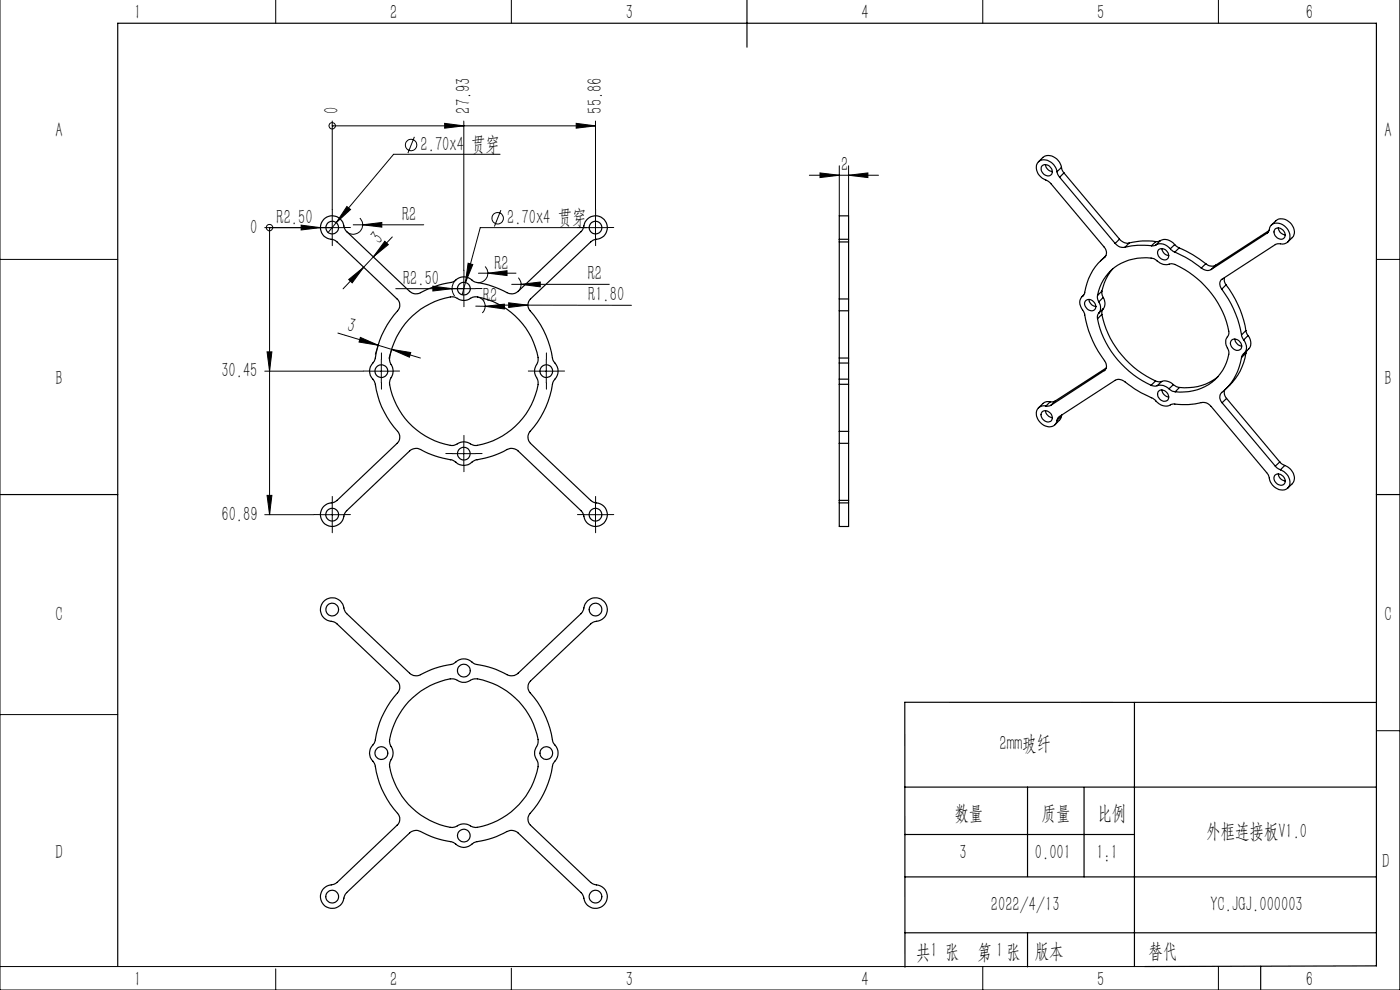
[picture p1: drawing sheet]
<svg xmlns="http://www.w3.org/2000/svg" width="297mm" height="210mm" viewBox="0 0 297 210" stroke-linecap="round" stroke-linejoin="round" font-family="sans-serif">
<g fill="none" stroke="#000" stroke-width=".21">
<path d="M0 -.1v210.1h297v-210.1M58.5 0v4.9M108.5 0v4.9M208.5 0v4.9M258.5 0v4.9M70.5 26.7h.1M70.5 25.7v18.7M70.5 26.7h55.8M87.9 29l-1.4 3.5M94.3 26.2l4.1 .5-4.1 .5zM98.4 25.7v31.7M106.1 32.7h-22.6l-12.2 14.5"/>
<path d="M122.2 26.2l4.1 .5-4.1 .5zM126.3 25.7v18.7M171.7 37.2h14.7M174 36.7l4 .5-4 .5zM178 35.2v10.6M180 37.2l4.1-.5v1zM180 35.2v10.6M0 55h25M56.2 48.3h16.8M57.2 48.3v60.9M57.2 48.3h.1M63.9 47.8l4.1 .5-4.1 .5z"/>
<path d="M70.5 45.8v5M71.3 47.2l-1.7 2.1M73.6 43.8l.8 .6-3.1 2.8zM74 59.3l3.2-2.6-2.5 3.3zM74.9 47.7h15M76.3 46.3a2 2 0 0 1 .1 2.8 2 2 0 0 1-2.8 0M76.9 47.7l4.1-.5v1zM77.2 56.7l-4.4 4.6M79.2 54.5l-2 2.2M81.6 51.2l.8 .7-3.2 2.6zM83.2 50.3l-4 4.2M96.7 59.4a2.53 2.53 0 0 0-.3 3.4"/>
<path d="M98.4 58.7v5M99.3 55.8l1 .3-1.6 3.8zM101.5 58h8M102.9 56.5a1.99 1.99 0 0 1 .4 2.3 1.99 1.99 0 0 1-2.1 1.1M103.5 58l4.1-.6v1zM106.3 44.6l-1.4 3.4M110 58.9a2.08 2.08 0 0 1-.1 2.9M126.3 45.8v5M128.8 48.3h-26.9l-3.9 14.2M292 55h5M56.2 78.7h20.8M56.7 74.6h1l-.5 4.1z"/>
<path d="M71.7 70.7l8.5 2.5M76.4 71.6l3.8 1.6-4-.6zM78.4 78.7h5M80.2 73.2l-.6 2M80.2 73.2l2.9 .9M80.9 76.2v5M83.1 74.1l4 .7-.2 1zM83.1 74.1l-.6 1.9M83.1 74.1l6.1 1.8M84 61.2h16.9M91.8 60.7l4.1 .5-4.1 .5zM100.9 64.9l6.1 .1"/>
<path d="M101.3 63a1.98 1.98 0 0 1 1.5 1.4 1.98 1.98 0 0 1-.5 2M102.9 65l4.1-.5v1zM105.6 64.7h6.4M107.9 64.2l4.1 .5-4.1 .5zM108.5 60.3h20.8M110.5 60.3l4.1-.5v1zM112 64.7l21.9 .1M113.4 78.7h5M115.9 76.2v5M95.9 96.2h5M98.4 93.7v5M56.2 109.2h10.4"/>
<path d="M56.7 105.1h1l-.5 4.1zM68 109.2h5M70.5 106.7v5M123.8 109.2h5M126.3 106.7v5M0 151.6h25M292 155h5M0 205h242.9M58.5 205.5v4.5M108.5 205.4v4.6M208.5 205.1v4.9M258.5 205v5"/>
<circle cx="70.5" cy="26.7" r=".68"/>
<circle cx="87.2" cy="30.8" r="1.22"/>
<circle cx="57.2" cy="48.3" r=".68"/>
<circle cx="105.6" cy="46.3" r="1.21"/>
</g>
<g fill="none" stroke="#000" stroke-width=".21" stroke-dasharray="30.5 1.3 1.3 1.3">
<path d="M68 48.3h-1.4M70.5 45.8v-1.4M70.5 50.8v1.3M73 48.3h1.3M98.4 58.7v-1.3M123.9 48.3h-1.4M126.4 45.8v-1.4M126.4 50.8v1.3M128.9 48.3h1.3M78.4 78.7h-1.3M80.9 76.2v-1.3M83.4 78.7h1.4"/>
<path d="M95.9 61.2h-1.3M98.4 63.7v1.4M100.9 61.2h1.4M113.4 78.7h-1.3M115.9 76.2v-1.3M118.4 78.7h1.4M80.9 81.2v1.4M95.9 96.2h-1.3M98.4 93.7v-1.3M98.4 98.7v1.4M100.9 96.2h1.4M115.9 81.2v1.4"/>
<path d="M68 109.2h-1.4M70.5 106.7v-1.4M70.5 111.7v1.3M73 109.2h1.3M123.9 109.2h-1.4M126.4 106.7v-1.4M126.4 111.7v1.3M128.9 109.2h1.3"/>
</g>
<g fill="none" stroke="#000" stroke-width=".25">
<path d="M158.5 0v10M220.3 34.3a3.1 3.1 0 0 1 1.7-1.3 2.98 2.98 0 0 1 3.2 2.5M221.1 35.2a1.38 1.38 0 0 1 1.7 .2 1.38 1.38 0 0 1 .2 1.7 1.41 1.41 0 0 1-1.7-.3 1.41 1.41 0 0 1-.2-1.6zM221.8 34.9a1.65 1.65 0 0 0 1.4 1.5M224.2 36.4a2.73 2.73 0 0 0-3.7-2.2 2.29 2.29 0 0 0 .6 3.6l1.7 1 11.4 13.6a1.53 1.53 0 0 1 .1 2.2M224.2 36.4l.6 1.2M224.8 37.6l11.8 14M225.2 35.5l.5 1.2M225.2 35.5l-1 .9M225.7 36.7l-.9 .9M225.7 36.7l11.8 14M68.7 46.6a2.61 2.61 0 0 1 2.8-.6 2.61 2.61 0 0 1 1.6 2.4l.5 .7 13.3 12.7a1.96 1.96 0 0 0 2.3 .3 27.7 27.7 0 0 1 7.1-2.4 2.84 2.84 0 0 1 4.3 .1l.3 .1a24.1 24.1 0 0 1 7.3 2.4h.9l.8-.5 13.4-12.7 .4-.7a2.56 2.56 0 0 1 2.6-2.6 2.56 2.56 0 0 1 2.5 2.7 3 3 0 0 1-2.9 2.4l-13.4 12.5-.4 .6-.1 1a3.6 3.6 0 0 0 1.3 1.9 21.9 21.9 0 0 1 4.1 9.6 2.93 2.93 0 0 1 0 4.5l-.1 .2a19.7 19.7 0 0 1-5 10.6l-.3 .7v.6l.5 .9 12.8 12.1 .9 .5a2.53 2.53 0 0 1 2.7 2.5 2.53 2.53 0 0 1-2.5 2.6 2.53 2.53 0 0 1-2.6-2.5l-.5-.9-13.6-12.8a2.31 2.31 0 0 0-2.9 .3 28.9 28.9 0 0 1-6.2 1.9l-.2 .2a2.7 2.7 0 0 1-4.1-.1l-.6-.3a21.4 21.4 0 0 1-7-2.4l-1 .1-.8 .5-13.3 12.6-.5 .7a2.57 2.57 0 0 1-2.2 2.6 2.57 2.57 0 0 1-2.8-1.8 2.64 2.64 0 0 1 2.7-3.2l.7-.5 12.7-12.1a1.84 1.84 0 0 0 .1-2.5 19.8 19.8 0 0 1-4.9-10.5l-.1-.3a2.63 2.63 0 0 1 .1-4l.1-.3a20.1 20.1 0 0 1 5.1-10.8l.2-.9-.3-1-13-12.4-.9-.5a2.55 2.55 0 0 1-2.4-1.5 2.55 2.55 0 0 1 .5-2.7z"/>
<path d="M178 50.8v-5h2v5M178 50.8v.5M178 50.8h2M178 51.3h2M178 51.3v12.1M180 50.8v.5M180 51.3v12.1M234.3 54.6a12.5 12.5 0 0 0-4.3 7.9l-.3 .3M234.5 54.4l-.2 .2M234.6 54.2l-1.1 1.1M236 57l-1.4 2.2-.8 2.6M236.6 51.6a2.04 2.04 0 0 0 2.1 .8"/>
<path d="M237.5 50.7a2.04 2.04 0 0 0 2.1 .8M237.5 50.7l-.9 .9M239.6 51.5l-.9 .9M244.3 52.1a14.8 14.8 0 0 0-5.6 .3M245.2 52l-.9 .1M245.2 52a2.49 2.49 0 0 1 3.1 .8M245.2 51.3a14.1 14.1 0 0 0-5.6 .2M245.2 51.3l-.9 .8M245.7 53a1.38 1.38 0 0 1 1.8 .2 1.38 1.38 0 0 1 .2 1.7 1.42 1.42 0 0 1-1.7-.3 1.42 1.42 0 0 1-.3-1.6zM246.2 51a2.42 2.42 0 0 1 3 .9M246.2 51l-1 .3M246.2 51l-1 1"/>
<path d="M246.5 52.7a1.65 1.65 0 0 0 1.4 1.5M248.3 52.8l.9 .7M249.2 51.9l1 .7M249.2 51.9l-.9 .9M249.2 53.5a23.8 23.8 0 0 1 5.6 3.4M250.2 52.6a23.2 23.2 0 0 1 5.6 3.3M250.2 52.6l-1 .9M254.8 56.9a1.86 1.86 0 0 0 2.1 .3M255.8 55.9a1.86 1.86 0 0 0 2.1 .4M255.8 55.9l-1 1M257.9 56.3l-1 .9M259.8 58.9l-.1 .6 .4 .9"/>
<path d="M268.7 49.5l.4-.4a1.82 1.82 0 0 1 1.1-1.7 1.82 1.82 0 0 1 1.9 .3 2.62 2.62 0 0 1 1.2 3.6 2.63 2.63 0 0 1-2.3 .4l-.3 .1-11.4 7.4a1.43 1.43 0 0 0-.1 2.1M268.7 49.5l-11.8 7.7M269.1 49.2l-.4 .3M269.2 48.9l-11.3 7.4M269.7 47.8a3.2 3.2 0 0 1 1.8-1.4 2.82 2.82 0 0 1 2.9 3.7l-1.2 1.2M270.5 48.5a1.39 1.39 0 0 1 1.7 .4 1.39 1.39 0 0 1 .1 1.7 1.44 1.44 0 0 1-1.6-.4 1.44 1.44 0 0 1-.2-1.7zM271.2 48.4a1.65 1.65 0 0 0 1.5 1.4M86.7 67.8a14.6 14.6 0 0 1 9.6-4.8h.2a2.97 2.97 0 0 0 3.8 0h.4a15.7 15.7 0 0 1 13.5 13.4l-.1 .4a3.1 3.1 0 0 0 0 3.8l.1 .4a15.7 15.7 0 0 1-13.5 13.5l-.4-.1a3.1 3.1 0 0 0-3.8 0l-.4 .1a15.6 15.6 0 0 1-13.4-13.5v-.4a3.1 3.1 0 0 0 0-3.8v-.4a14.4 14.4 0 0 1 4-8.6zM178 77v3.4M178 75.9v1.1M178 65.9v10M178 63.4v2.5"/>
<path d="M178 63.4h2M178 77h2M178 75.9h2M178 65.9h2M180 77v3.4M180 75.9v1.1M180 65.9v10M180 63.4v2.5M229.7 62.8a2.35 2.35 0 0 0 .2 3.3l.1 .3a24.8 24.8 0 0 0 4.6 10.7l.1 .9-.5 .6M229.9 62.6l-.2 .2M229.9 62.5l-.4 .4M230.3 63.8a1.38 1.38 0 0 1 1.7 .2 1.38 1.38 0 0 1 .2 1.7 1.41 1.41 0 0 1-1.6-.2 1.41 1.41 0 0 1-.3-1.7z"/>
<path d="M231 63.5a1.72 1.72 0 0 0 1.5 1.5M232.8 62.7a9.9 9.9 0 0 1 12.2-7.7l.2 .1a3.1 3.1 0 0 0 3.4 .8 19.5 19.5 0 0 1 12.1 14.8l-.1 .3a2.57 2.57 0 0 0 0 3.4l.1 .1a9.6 9.6 0 0 1-10.4 8.7l-1-.1M232.8 62.7v.7l.3 .6M232.8 67.6a20.2 20.2 0 0 0 11.4 14.1M233.1 64a2.2 2.2 0 0 1 0 2.4M233.1 66.4l-.3 .5v.7M233.8 66.7a20.1 20.1 0 0 0 11.3 14.1M233.8 61.8l.2 1.3M233.8 61.8l-1 .9M233.8 66.7l-1 .9M234 63.1a2.04 2.04 0 0 1 0 2.4M234 65.5l-.2 .5v.7"/>
<path d="M234 63.1l-.9 .9M234 65.5l-.9 .9M234.2 78.6l-11.2 7.4M234.5 78.3l-.3 .3M234.7 78.1l-10.8 6.9M258.4 79.9a10.7 10.7 0 0 1-8.2 2.3M259.2 61.3a22.3 22.3 0 0 1 4.2 9.7M260.1 60.4a22.3 22.3 0 0 1 4.2 9.7M260.1 60.4l-.9 .9M261.3 72.1a1.44 1.44 0 0 1 1.7 .3 1.44 1.44 0 0 1 .2 1.6 1.39 1.39 0 0 1-1.7-.1 1.39 1.39 0 0 1-.2-1.8zM262 71.9a1.66 1.66 0 0 0 1.4 1.5M263.4 71l.4 1.1"/>
<path d="M263.4 75.8a11.9 11.9 0 0 1-4.4 7.7l-.2 .5v.6l.5 .8M263.8 72.1a2.15 2.15 0 0 1-.3 3.3l-.1 .4M264.3 70.1l.5 1.1M264.3 74.9a12 12 0 0 1-4.3 7.6M264.3 70.1l-.9 .9M264.3 74.9l-.9 .9M264.5 74.4l-.2 .5M264.8 71.2a2.14 2.14 0 0 1 .1 2.8l-.9 .9M264.8 71.2l-1 .9M178 80.4v1.1M178 81.5v10M178 91.5v2.5"/>
<path d="M178 94h2M178 94v12.1M178 80.4h2M178 81.5h2M178 91.5h2M180 80.4v1.1M180 81.5v10M180 91.5v2.5M180 94v12.1M221.1 87.3a1.4 1.4 0 0 1 1.7 .3 1.4 1.4 0 0 1 .1 1.8 1.45 1.45 0 0 1-1.6-.4 1.45 1.45 0 0 1-.2-1.7zM221.8 87.1a1.75 1.75 0 0 0 1.4 1.5M221.9 86.1a1.73 1.73 0 0 0-1.9 .9 1.73 1.73 0 0 0 .2 2 2.35 2.35 0 0 0 3.8 .8l.2-.6"/>
<path d="M222.8 85.2h-.7a2.85 2.85 0 0 0-1.8 1.3M222.8 85.2l-.9 .9M223 86l-1.1 .1M223.9 85l-1.1 .2M223.9 85l-.9 1M224.2 89.2l.4-.7 12-7.8a1.86 1.86 0 0 1 2.1 .3 41.3 41.3 0 0 0 6.2 3.8 2.74 2.74 0 0 0 3.6 1l.6-.1a16.9 16.9 0 0 0 6.3-.3l.8 .2 .7 .6 12.2 14.6a3.1 3.1 0 0 0 3.7 3 2.22 2.22 0 0 0-.4-3.8l-.8-.3M225.2 88.3l-.4 .9-1 .9M225.2 88.3l-1 .9M225.2 88v.3M244.2 81.7l.7 .2 .6-.1M245.1 80.8l.7 .2 .7-.1M245.1 80.8l-.9 .9"/>
<path d="M245.5 81.8a2.49 2.49 0 0 1 2.5 .7M245.7 83.1a1.34 1.34 0 0 1 1.8 .1 1.34 1.34 0 0 1 .1 1.8 1.47 1.47 0 0 1-1.6-.3 1.47 1.47 0 0 1-.3-1.6zM246.5 80.9a2.46 2.46 0 0 1 2.4 .7M246.5 80.9l-1 .9M246.5 82.7a1.66 1.66 0 0 0 1.4 1.5M248 82.5l.6 .4 .7 .2M248.9 81.6l.7 .4 .6 .2M248.9 81.6l-.9 .9M250.2 82.2l-.9 .9M259.3 85.4l11.2 13.5M259.8 82.7v.9l.4 .9M260.2 84.5l-.9 .9"/>
<path d="M260.2 84.5l11.3 13.5M270.5 98.9l.4 .4 .7 .4M271.5 98l1.1 .7M271.5 98l-1 .9M272.6 98.7a2.6 2.6 0 0 1 1.5 3.9l-.9 .9M272.6 98.7l-1 1M0 104.9h25M178 106.7v5h2v-5M178 106.1v.6M178 106.7h2M178 106.1h2M180 106.1v.6"/>
<path d="M270.4 100.8a1.39 1.39 0 0 1 1.8 .2 1.39 1.39 0 0 1 .2 1.7 1.44 1.44 0 0 1-1.7-.2 1.44 1.44 0 0 1-.3-1.7zM271.2 100.5a1.64 1.64 0 0 0 1.5 1.5M292 104.9h5M68.7 127.6a2.61 2.61 0 0 1 2.8-.6 2.61 2.61 0 0 1 1.6 2.5l.5 .7 13.3 12.6a2.32 2.32 0 0 0 3.1-.1 24.1 24.1 0 0 1 6.2-1.9 2.89 2.89 0 0 1 4.4 0l.3 .1a21.7 21.7 0 0 1 7.3 2.4h.9l.8-.5 13.4-12.6 .4-.7a2.57 2.57 0 0 1 2.2-2.6 2.57 2.57 0 0 1 2.9 1.8 2.63 2.63 0 0 1-2.8 3.2l-.6 .3-12.9 12.3a1.84 1.84 0 0 0 0 2.5 20.9 20.9 0 0 1 4.9 10.5 2.89 2.89 0 0 1 0 4.5l-.1 .2a20 20 0 0 1-5 10.6l-.3 .7v.7l.5 .8 12.8 12.2 .9 .4a2.53 2.53 0 0 1 2.7 2.5 2.53 2.53 0 0 1-2.5 2.6 2.53 2.53 0 0 1-2.6-2.5l-.5-.9-13.6-12.8a2.37 2.37 0 0 0-2.9 .3 24.1 24.1 0 0 1-6.2 1.9l-.2 .2a2.8 2.8 0 0 1-4.2-.2l-.3-.1a21.7 21.7 0 0 1-7.2-2.4h-1l-.8 .5-13.3 12.6-.5 .7a2.57 2.57 0 0 1-2.2 2.6 2.57 2.57 0 0 1-2.8-1.8 2.63 2.63 0 0 1 2.7-3.2l.7-.4 12.7-12.2a1.79 1.79 0 0 0 .1-2.5 20.1 20.1 0 0 1-4.9-10.5l-.1-.3a2.63 2.63 0 0 1 .1-4l.1-.3a20.1 20.1 0 0 1 5.1-10.7l.2-1-.3-1-13.1-12.5-.8-.3a2.55 2.55 0 0 1-2.4-1.5 2.55 2.55 0 0 1 .5-2.8zM86.7 148.8a15.3 15.3 0 0 1 9.4-4.8l.4 .1a3.1 3.1 0 0 0 3.8 0l.4-.1a15.7 15.7 0 0 1 13.5 13.4l-.1 .4a3.1 3.1 0 0 0 0 3.9l.1 .4a15.6 15.6 0 0 1-13.5 13.4l-.4-.1a3.1 3.1 0 0 0-3.8 0l-.4 .1a15.6 15.6 0 0 1-13.4-13.4v-.4a3.1 3.1 0 0 0 0-3.9v-.4a14.6 14.6 0 0 1 4-8.6zM240.7 149v56M292 149h-100.1l.1 56.2M191.9 167h100.1M192 177h.1M192 177h48.7M218 167v18.9M230 167v19"/>
<path d="M192 197.9h100M192 186h100M218 197.9v7.2M25 204.9v-200h267v200l-49.1 .1M267.4 205v5"/>
<circle cx="70.5" cy="48.3" r="1.35"/>
<circle cx="126.3" cy="48.3" r="1.34"/>
<circle cx="80.9" cy="78.7" r="1.35"/>
<circle cx="98.4" cy="61.2" r="1.35"/>
<circle cx="115.9" cy="78.7" r="1.35"/>
<circle cx="98.4" cy="96.2" r="1.35"/>
<circle cx="70.5" cy="109.2" r="1.35"/>
<circle cx="126.3" cy="109.2" r="1.34"/>
<circle cx="70.5" cy="129.3" r="1.36"/>
<circle cx="126.3" cy="129.3" r="1.35"/>
<circle cx="80.9" cy="159.7" r="1.36"/>
<circle cx="98.4" cy="142.2" r="1.36"/>
<circle cx="115.9" cy="159.7" r="1.36"/>
<circle cx="98.4" cy="177.3" r="1.35"/>
<circle cx="70.5" cy="190.2" r="1.36"/>
<circle cx="126.3" cy="190.2" r="1.35"/>
</g>
<g fill="#000">
<path d="M63.9 47.8l4.1 .5-4.1 .5zM76.9 47.7l4.1-.5v1zM103.5 58l4.1-.6v1zM91.8 60.7l4.1 .5-4.1 .5zM102.9 65l4.1-.5v1zM110.5 60.3l4.1-.5v1zM107.9 64.2l4.1 .5-4.1 .5z"/>
<path d="M94.3 26.2l4.1 .5-4.1 .5zM122.2 26.2l4.1 .5-4.1 .5z"/>
<path d="M180 37.2l4.1-.5v1zM174 36.7l4 .5-4 .5z"/>
<path d="M81.6 51.2l.8 .7-3.2 2.6zM74 59.3l3.2-2.6-2.5 3.3z"/>
<path d="M99.3 55.8l-.6 4.1 1.6-3.8zM73.6 43.8l-2.3 3.4 3.1-2.8z"/>
<path d="M56.7 74.6h1l-.5 4.1zM56.7 105.1h1l-.5 4.1z"/>
<path d="M83.1 74.1l4 .7-.2 1zM76.4 71.6l3.8 1.6-4-.6z"/>
</g>
<g font-size="4.4">
<text x="28.5" y="4.1">1</text>
<text x="82.7" y="4.1">2</text>
<text x="132.7" y="4.1">3</text>
<text x="182.7" y="4.1">4</text>
<text x="232.7" y="4.1">5</text>
<text x="277" y="4.1">6</text>
<text x="11.7" y="29.1">A</text>
<text x="71.8" y="24.1" transform="rotate(-90 71.8 24.1)">0</text>
<text x="99.7" y="24.1" transform="rotate(-90 99.7 24.1)">27.93</text>
<text x="127.6" y="24.1" transform="rotate(-90 127.6 24.1)">55.86</text>
<text x="293.7" y="29.1">A</text>
<text x="89.2" y="32.1">2.70x4 贯穿</text>
<text x="178.5" y="36.3">2</text>
<text x="58.7" y="47.5">R2.50</text>
<text x="85.3" y="46.8">R2</text>
<text x="107.6" y="47.6">2.70x4 贯穿</text>
<text x="53.1" y="49.6">0</text>
<text x="80.5" y="51.9" transform="rotate(-47 80.5 51.9)">3</text>
<text x="104.9" y="57.2">R2</text>
<text x="124.7" y="59.5">R2</text>
<text x="85.5" y="60.4">R2.50</text>
<text x="102.4" y="64.1" transform="rotate(1 102.4 64.1)">R2</text>
<text x="124.8" y="63.9">R1.80</text>
<text x="73.4" y="70.2" transform="rotate(17 73.4 70.2)">3</text>
<text x="11.7" y="81.6">B</text>
<text x="47" y="80">30.45</text>
<text x="293.7" y="81.6">B</text>
<text x="47" y="110.5">60.89</text>
<text x="11.7" y="131.6">C</text>
<text x="293.7" y="131.6">C</text>
<text x="212" y="159.1">2mm玻纤</text>
<text x="202.5" y="173.8">数量</text>
<text x="221" y="173.8">质量</text>
<text x="232.8" y="173.8">比例</text>
<text x="255.9" y="177.8">外框连接板V1.0</text>
<text x="11.7" y="182.1">D</text>
<text x="203.5" y="182.1">3</text>
<text x="219.6" y="182.1">0.001</text>
<text x="232.6" y="182.1">1:1</text>
<text x="293.2" y="184.1">D</text>
<text x="210.2" y="193.1">2022/4/13</text>
<text x="256.8" y="193.1">YC.JGJ.000003</text>
<text x="194.4" y="203.4">共 张</text>
<text x="197.4" y="203.1">1</text>
<text x="207.4" y="203.4">第 张</text>
<text x="211.3" y="203.1">1</text>
<text x="219.5" y="203.1">版本</text>
<text x="243.6" y="203.1">替代</text>
<text x="28.5" y="209.1">1</text>
<text x="82.7" y="209.1">2</text>
<text x="132.7" y="209.1">3</text>
<text x="182.7" y="209.1">4</text>
<text x="232.7" y="209.1">5</text>
<text x="277" y="209.1">6</text>
</g>
</svg>
